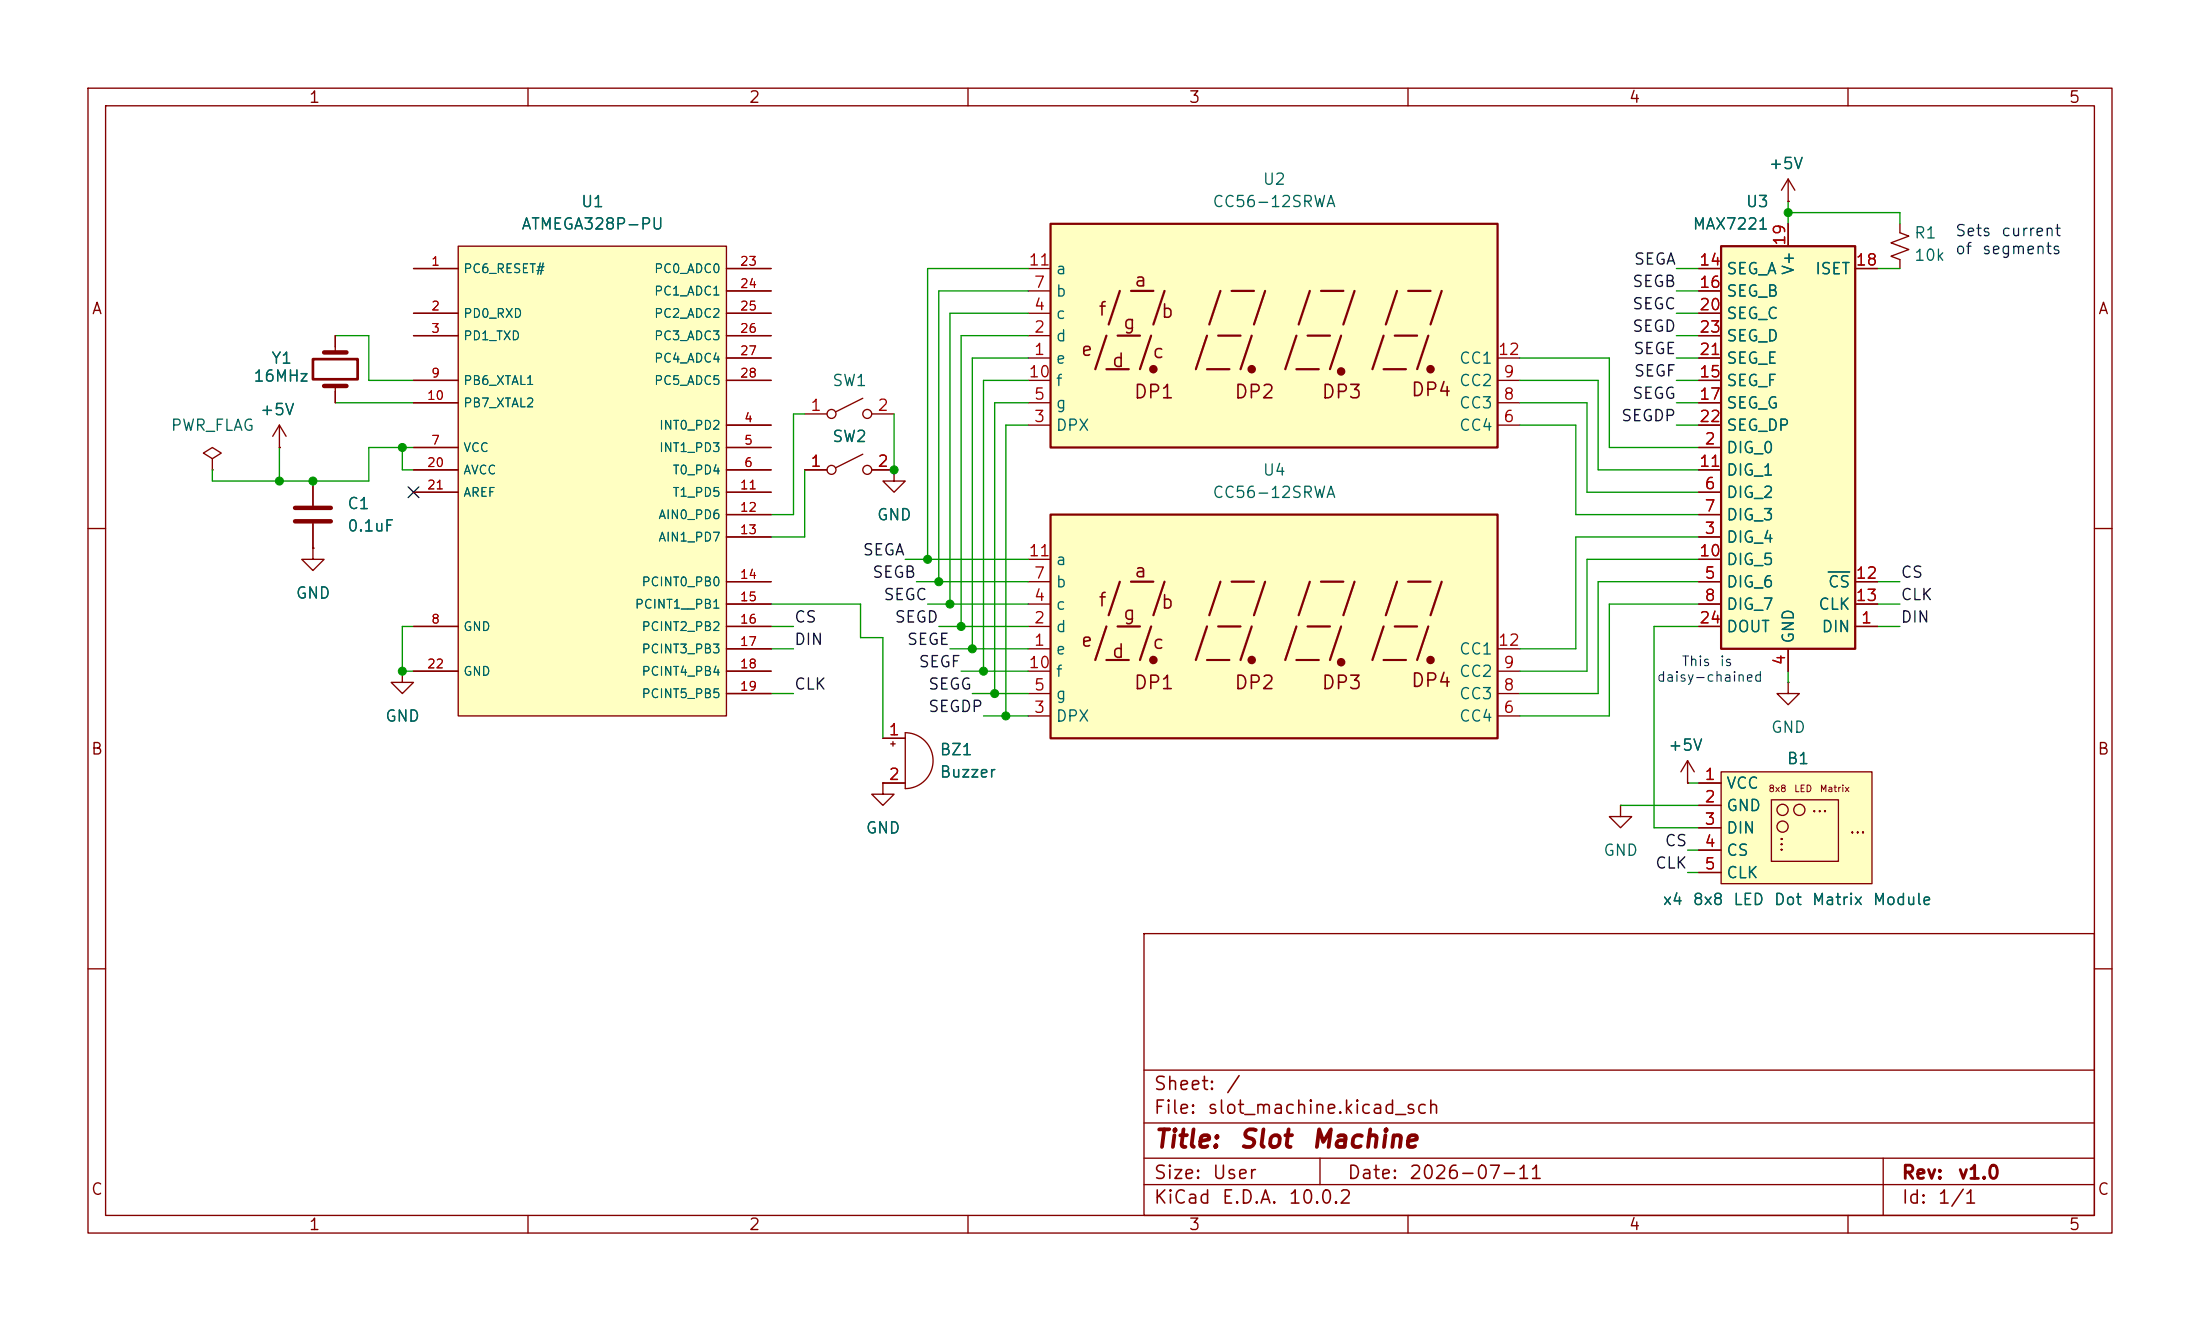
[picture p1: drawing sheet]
<svg xmlns="http://www.w3.org/2000/svg" width="250mm" height="150mm" viewBox="0 0 250 150" stroke-linecap="round" stroke-linejoin="round" font-family="sans-serif">
<g fill="none" stroke="#840000" stroke-width=".15">
<path d="M10 10h230v130h-230zM12 12h226v126h-226zM60 10v2M110 10v2M160 10v2M210 10v2M10 60h2M238 60h2M10 110h2M130 106h108v32h-108zM238 110h2M60 138v2"/>
<path d="M110 138v2M130 134.5h108M130 131.5h108M130 127.5h108M130 121.5h108M150 131.5v3M160 138v2M210 138v2M214 131.5v6.5"/>
</g>
<path d="M195.6 87.6h17.1v12.7h-17.1z" fill="#ffffc2"/>
<g fill="none" stroke="#840000" stroke-width=".15">
<path d="M193 88.9h2.6M193 91.5h2.6M193 94h2.6M193 96.5h2.6M193 99.1h2.6M195.6 87.6h17.1v12.7h-17.1zM201.3 90.8h7.6v7h-7.6z"/>
<circle cx="202.6" cy="93.9" r=".63"/>
<circle cx="202.6" cy="92" r=".63"/>
<circle cx="204.5" cy="92" r=".63"/>
</g>
<path d="M195.6 28h15.2v45.7h-15.2z" fill="#ffffc2"/>
<path d="M195.6 28h15.2v45.7h-15.2z" fill="none" stroke="#840000" stroke-width=".25"/>
<g fill="none" stroke="#840000" stroke-width=".15">
<path d="M193 30.5h2.6M193 33h2.6M193 35.6h2.6M193 38.1h2.6M203.2 22.9h.1M203.2 20.3v2.6M203.2 25.4v2.6M203.2 20.3l-.8 1.3M203.2 20.3l.8 1.3M210.8 30.5h2.6M215.9 25.4v1l1 .4-2 .8 2 .7-2 .8 1 .4v1M35.6 54.6v2.8"/>
<path d="M35.6 59.4v2.8M193 50.8h2.6M193 55.9h2.6M193 58.4h2.6M193 53.4h2.6M193 43.2h2.6M193 45.7h2.6M193 40.7h2.6M193 48.3h2.6M35.6 62.2v1.3h1.2l-1.2 1.3-1.3-1.3h1.3M35.6 62.2h.1M45.7 76.2v1.3h1.3l-1.3 1.3-1.3-1.3h1.3"/>
<path d="M45.7 76.2h.1M193 71.1h2.6M193 61h2.6M193 66.1h2.6M193 68.6h2.6M193 63.5h2.6M203.2 73.7v2.5M210.8 71.1h2.6M210.8 66.1h2.6M210.8 68.6h2.6M100.3 88.9v1.3h1.3l-1.3 1.3-1.2-1.3h1.2M100.3 88.9h.1"/>
</g>
<path d="M207.8 64.9h2.4" fill="none" stroke="#006464" stroke-width=".15"/>
<path d="M33.5 57.7h4.1M33.5 59.2h4.1" fill="none" stroke="#840000" stroke-width=".51"/>
<path d="M52.1 28h30.4v53.3h-30.4z" fill="#ffffc2"/>
<g fill="none" stroke="#840000" stroke-width=".15">
<path d="M47 30.5h5.1M47 35.6h5.1M47 38.1h5.1M52.1 28h30.4v53.3h-30.4zM82.5 30.5h5.1M82.5 35.6h5.1M82.5 38.1h5.1M82.5 33h5.1M24.1 52.1l1-.7-1-.6-1 .6 1 .7v1.3M24.1 53.4h.1M31.7 50.8h.1M31.7 48.3l-.7 1.2"/>
<path d="M31.7 48.3l.8 1.2M31.7 48.3v2.5M47 50.8h5.1M47 53.4h5.1M47 43.2h5.1M47 45.7h5.1M47 55.9h5.1M82.5 48.3h5.1M82.5 50.8h5.1M82.5 53.4h5.1M82.5 43.2h5.1M82.5 55.9h5.1"/>
<path d="M82.5 58.4h5.1M82.5 40.7h5.1M101.6 53.4v1.2h1.3l-1.3 1.3-1.3-1.3h1.3M101.6 53.4h.1M47 71.1h5.1M47 76.2h5.1M82.5 71.1h5.1M82.5 61h5.1M82.5 66.1h5.1M82.5 68.6h5.1M82.5 73.7h5.1M82.5 76.2h5.1"/>
<path d="M82.5 78.8h5.1M100.3 83.8h2.6M100.3 88.9h2.6M101.2 84.5h.5M101.5 84.2v.5M102.9 83.2a3.2 3.2 0 0 1 3.1 3.2 3.2 3.2 0 0 1-3.1 3.1z"/>
</g>
<path d="M119.4 25.4h50.8v25.4h-50.8z" fill="#ffffc2"/>
<g fill="none" stroke="#840000" stroke-width=".25">
<path d="M119.4 25.4h50.8v25.4h-50.8zM125.7 38.1l-1.2 3.8M127 38.1h2.5M127.3 33l-1.3 3.8M128.5 33h2.6M130.8 38.1l-1.3 3.8M132.3 33l-1.2 3.8M137.2 38.1l-1.3 3.8M138.4 38.1h2.6M138.7 33l-1.3 3.8M140 33h2.5M142.2 38.1l-1.2 3.8"/>
<path d="M143.8 33l-1.3 3.8M147.3 38.1l-1.3 3.8M148.6 38.1h2.5M148.8 33l-1.2 3.8M150.1 33h2.6M152.4 38.1l-1.3 3.8M153.9 33l-1.2 3.8M157.2 38.1l-1.2 3.8M158.5 38.1h2.5M158.7 33l-1.2 3.8M160 33h2.6M162.3 38.1l-1.3 3.8"/>
<path d="M163.8 33l-1.2 3.8M125.7 41.9h2.6M137.2 41.9h2.5M147.3 41.9h2.6M157.2 41.9h2.6"/>
</g>
<g fill="#840000" stroke="#840000" stroke-width=".25">
<circle cx="131.1" cy="41.9" r=".36"/>
<circle cx="142.2" cy="41.9" r=".36"/>
<circle cx="152.4" cy="42.2" r=".36"/>
<circle cx="162.6" cy="41.9" r=".36"/>
</g>
<path d="M116.8 38.1h2.6M116.8 35.6h2.6M116.8 33h2.6M116.8 30.5h2.6M116.8 40.7h2.6M116.8 48.3h2.6M116.8 45.7h2.6M116.8 43.2h2.6M170.2 40.7h2.5M170.2 48.3h2.5M170.2 45.7h2.5M170.2 43.2h2.5" fill="none" stroke="#840000" stroke-width=".15"/>
<path d="M119.4 58.4h50.8v25.4h-50.8z" fill="#ffffc2"/>
<g fill="none" stroke="#840000" stroke-width=".25">
<path d="M119.4 58.4h50.8v25.4h-50.8zM125.7 71.1l-1.2 3.8M125.7 74.9h2.6M127 71.1h2.5M127.3 66.1l-1.3 3.8M128.5 66.1h2.6M130.8 71.1l-1.3 3.8M132.3 66.1l-1.2 3.8M137.2 74.9h2.5M137.2 71.1l-1.3 3.8M138.4 71.1h2.6M138.7 66.1l-1.3 3.8"/>
<path d="M140 66.1h2.5M142.2 71.1l-1.2 3.8M143.8 66.1l-1.3 3.8M147.3 74.9h2.6M147.3 71.1l-1.3 3.8M148.6 71.1h2.5M148.8 66.1l-1.2 3.8M150.1 66.1h2.6M152.4 71.1l-1.3 3.8M153.9 66.1l-1.2 3.8M157.2 74.9h2.6M157.2 71.1l-1.2 3.8"/>
<path d="M158.5 71.1h2.5M158.7 66.1l-1.2 3.8M160 66.1h2.6M162.3 71.1l-1.3 3.8M163.8 66.1l-1.2 3.8"/>
</g>
<g fill="#840000" stroke="#840000" stroke-width=".25">
<circle cx="131.1" cy="74.9" r=".36"/>
<circle cx="142.2" cy="74.9" r=".36"/>
<circle cx="152.4" cy="75.2" r=".36"/>
<circle cx="162.6" cy="74.9" r=".36"/>
</g>
<g fill="none" stroke="#840000" stroke-width=".15">
<path d="M38.1 38.1v1.9M47 30.5h5.1M47 35.6h5.1M47 38.1h5.1M82.5 30.5h5.1M82.5 35.6h5.1M82.5 38.1h5.1M82.5 33h5.1M193 30.5h2.6M193 35.6h2.6M193 38.1h2.6M193 33h2.6"/>
<path d="M203.2 22.9h.1M203.2 25.4v2.6M210.8 30.5h2.6M31.7 50.8h.1M35.6 54.6v2.8M35.6 59.4v2.8M38.1 43.8v1.9M47 53.4h5.1M47 50.8h5.1M47 43.2h5.1M47 45.7h5.1M47 55.9h5.1"/>
<path d="M82.5 53.4h5.1M82.5 48.3h5.1M82.5 50.8h5.1M82.5 43.2h5.1M82.5 55.9h5.1M82.5 58.4h5.1M82.5 40.7h5.1M91.4 47h2.6M91.4 53.4h2.6M98 45.2l-3 1.5M98 51.6l-3 1.5M99.1 47h2.5"/>
<path d="M99.1 53.4h2.5M101.6 53.4h.1M193 53.4h2.6M193 48.3h2.6M193 50.8h2.6M193 43.2h2.6M193 45.7h2.6M193 55.9h2.6M193 58.4h2.6M193 40.7h2.6M35.6 62.2h.1M45.7 76.2h.1"/>
<path d="M47 71.1h5.1M47 76.2h5.1M82.5 73.7h5.1M82.5 71.1h5.1M82.5 68.6h5.1M82.5 78.8h5.1M82.5 66.1h5.1M82.5 76.2h5.1M82.5 61h5.1M116.8 73.7h2.6M116.8 71.1h2.6M116.8 68.6h2.6"/>
<path d="M116.8 78.8h2.6M116.8 66.1h2.6M116.8 76.2h2.6M116.8 63.5h2.6M170.2 73.7h2.5M170.2 78.8h2.5M170.2 76.2h2.5M193 71.1h2.6M193 68.6h2.6M193 66.1h2.6M193 63.5h2.6M193 61h2.6"/>
<path d="M203.2 77.5v1.3h1.3l-1.3 1.2-1.3-1.2h1.3M203.2 77.5h.1M203.2 73.7v2.5M210.8 71.1h2.6M210.8 68.6h2.6M210.8 66.1h2.6M100.3 88.9h.1M100.3 88.9h2.6M100.3 83.8h2.6M116.8 81.3h2.6M170.2 81.3h2.5M184.1 91.5v1.2h1.3l-1.3 1.3-1.2-1.3h1.2"/>
<path d="M184.1 91.5h.1M191.8 88.9h.1M191.8 86.4l-.8 1.2M191.8 86.4l.7 1.2M191.8 86.4v2.5M193 88.9h2.6M193 91.5h2.6M193 94h2.6M193 96.5h2.6M193 99.1h2.6"/>
<circle cx="94.5" cy="53.4" r=".51"/>
<circle cx="94.5" cy="47" r=".51"/>
<circle cx="98.6" cy="47" r=".51"/>
<circle cx="98.6" cy="53.4" r=".51"/>
</g>
<path d="M36.8 43.8h2.6M36.8 40h2.6" fill="none" stroke="#840000" stroke-width=".51"/>
<path d="M35.6 40.8h5v2.3h-5z" fill="none" stroke="#840000" stroke-width=".3"/>
<g fill="none" stroke="#009600" stroke-width=".15">
<path d="M38.1 38.1h3.8v5.1h5.1M116.8 35.6h-8.9v33M116.8 38.1h-7.6v33M116.8 30.5h-11.4v33M116.8 33h-10.1v33.1M190.5 35.6h2.5M190.5 38.1h2.5M190.5 30.5h2.5M190.5 33h2.5M203.2 22.9v2.5M203.2 24.1h12.7v1.3M213.4 30.5h2.5"/>
<path d="M31.7 50.8v3.8M38.1 45.7h8.9M45.7 50.8v2.6h1.3M47 50.8h-5.1v3.8h-17.8v-1.2M91.4 53.4v7.6h-3.8M91.4 47h-1.2v11.4h-2.6M101.6 47v6.4M116.8 45.7h-3.8v33.1M116.8 48.3h-2.5v33M116.8 43.2h-5v33M116.8 40.7h-6.3v33M172.7 45.7h7.6v10.2h12.7"/>
<path d="M172.7 40.7h10.2v10.1h10.1M172.7 43.2h8.9v10.2h11.4M172.7 48.3h6.4v10.1h13.9M190.5 45.7h2.5M190.5 48.3h2.5M190.5 43.2h2.5M190.5 40.7h2.5M47 71.1h-1.3v5.1h1.3M87.6 68.6h10.2v3.8h2.5v11.4M87.6 71.1h2.6M87.6 78.8h2.6M87.6 73.7h2.6"/>
<path d="M102.9 63.5h13.9M104.1 66.1h12.7M105.4 68.6h11.4M106.7 71.1h10.1M107.9 73.7h8.9M109.2 76.2h7.6M110.5 78.8h6.3M193 63.5h-12.7v12.7h-7.6M193 68.6h-10.1v12.7h-10.2M193 61h-13.9v12.7h-6.4M193 66.1h-11.4v12.7h-8.9M193 71.1h-5v22.9h5"/>
<path d="M203.2 76.2v1.3M213.4 68.6h2.5M213.4 66.1h2.5M213.4 71.1h2.5M111.8 81.3h5M184.1 91.5h8.9M191.8 96.5h1.2M191.8 88.9h1.2M191.8 99.1h1.2"/>
</g>
<path d="M46.4 55.3l1.2 1.2M47.6 55.3l-1.2 1.2" fill="none" stroke="#000084" stroke-width=".15"/>
<path d="M207.8 64.9h2.4" fill="none" stroke="#006464" stroke-width=".15"/>
<g fill="#009600" stroke="#009600" stroke-width=".11">
<circle cx="31.7" cy="54.6" r=".46"/>
<circle cx="35.6" cy="54.6" r=".46"/>
<circle cx="45.7" cy="76.2" r=".46"/>
<circle cx="45.7" cy="50.8" r=".46"/>
<circle cx="111.8" cy="76.2" r=".46"/>
<circle cx="110.5" cy="73.7" r=".46"/>
<circle cx="109.2" cy="71.1" r=".46"/>
<circle cx="113" cy="78.8" r=".46"/>
<circle cx="114.3" cy="81.3" r=".46"/>
<circle cx="203.2" cy="24.1" r=".46"/>
<circle cx="107.9" cy="68.6" r=".46"/>
<circle cx="106.7" cy="66.1" r=".46"/>
<circle cx="101.6" cy="53.4" r=".46"/>
<circle cx="105.4" cy="63.5" r=".46"/>
</g>
<g font-size="2" fill="#840000">
<text x="131" y="130.8">Title:</text>
<text x="140.7" y="130.8">Slot</text>
<text x="148.9" y="130.8">Machine</text>
</g>
<g font-size="1.5" fill="#840000">
<text x="128.8" y="32.9">a</text>
<text x="122.7" y="40.8">e</text>
<text x="124.7" y="36.2">f</text>
<text x="127.5" y="37.8">g</text>
<text x="130.8" y="41.1">c</text>
<text x="131.8" y="36.5">b</text>
<text x="126.2" y="42.1">d</text>
<text x="128.7" y="45.6">DP1</text>
<text x="140.2" y="45.6">DP2</text>
<text x="150.1" y="45.6">DP3</text>
<text x="160.2" y="45.4">DP4</text>
<text x="128.8" y="65.9">a</text>
<text x="124.7" y="69.3">f</text>
<text x="127.5" y="70.8">g</text>
<text x="131.8" y="69.5">b</text>
<text x="122.7" y="73.8">e</text>
<text x="126.2" y="75.1">d</text>
<text x="130.8" y="74.1">c</text>
<text x="128.7" y="78.6">DP1</text>
<text x="140.2" y="78.6">DP2</text>
<text x="150.1" y="78.6">DP3</text>
<text x="160.2" y="78.4">DP4</text>
<text x="131" y="124.2">Sheet:</text>
<text x="139.2" y="124.2">/</text>
<text x="131" y="126.9">File:</text>
<text x="137.1" y="126.9">slot_machine.kicad_sch</text>
<text x="131" y="137.1">KiCad</text>
<text x="131" y="134.3">Size:</text>
<text x="137.7" y="134.3">User</text>
<text x="138.7" y="137.1">E.D.A.</text>
<text x="146.3" y="137.1">10.0.2</text>
<text x="153" y="134.3">Date:</text>
<text x="160" y="134.3">2026-07-11</text>
<text x="216" y="134.3">Rev:</text>
<text x="216" y="137.1">Id:</text>
<text x="220.1" y="137.1">1/1</text>
<text x="222.4" y="134.3">v1.0</text>
</g>
<g font-size="1.3" fill="#840000">
<text x="35" y="12">1</text>
<text x="85" y="12">2</text>
<text x="135" y="12">3</text>
<text x="185" y="12">4</text>
<text x="235" y="12">5</text>
<text x="10.3" y="36">A</text>
<text x="238.3" y="36">A</text>
<text x="10.3" y="86">B</text>
<text x="238.3" y="86">B</text>
<text x="205.7" y="92.6">...</text>
<text x="210.1" y="95">...</text>
<text x="202.9" y="96.9" transform="rotate(-90 202.9 96.9)">...</text>
<text x="10.3" y="136">C</text>
<text x="238.3" y="136">C</text>
<text x="35" y="140">1</text>
<text x="85" y="140">2</text>
<text x="135" y="140">3</text>
<text x="185" y="140">4</text>
<text x="235" y="140">5</text>
</g>
<g font-size="1.3" fill="#006464">
<text x="65.9" y="23.8">U1</text>
<text x="137.7" y="23.8">CC56-12SRWA</text>
<text x="143.4" y="21.3">U2</text>
<text x="198.3" y="23.8">U3</text>
<text x="200.9" y="19.5">+5V</text>
<text x="59.2" y="26.4">ATMEGA328P-PU</text>
<text x="192.3" y="26.4">MAX7221</text>
<text x="217.4" y="27.4">R1</text>
<text x="217.4" y="29.9">10k</text>
<text x="119.9" y="34">b</text>
<text x="119.9" y="31.5">a</text>
<text x="196.1" y="31.5">SEG_A</text>
<text x="196.1" y="34">SEG_B</text>
<text x="204.2" y="31.3" transform="rotate(-90 204.2 31.3)">V+</text>
<text x="206.2" y="31.5">ISET</text>
<text x="30.7" y="41.6">Y1</text>
<text x="119.9" y="41.6">e</text>
<text x="119.9" y="39.1">d</text>
<text x="119.9" y="36.5">c</text>
<text x="165.7" y="41.6">CC1</text>
<text x="196.1" y="36.5">SEG_C</text>
<text x="196.1" y="41.6">SEG_E</text>
<text x="196.1" y="39.1">SEG_D</text>
<text x="28.7" y="43.7">16MHz</text>
<text x="29.5" y="47.5">+5V</text>
<text x="94.5" y="44.2">SW1</text>
<text x="119.9" y="46.7">g</text>
<text x="119.9" y="44.2">f</text>
<text x="165.7" y="46.7">CC3</text>
<text x="165.7" y="44.2">CC2</text>
<text x="196.1" y="44.2">SEG_F</text>
<text x="196.1" y="46.7">SEG_G</text>
<text x="19.3" y="49.2">PWR_FLAG</text>
<text x="94.5" y="50.5">SW2</text>
<text x="119.9" y="49.2">DPX</text>
<text x="165.7" y="49.2">CC4</text>
<text x="196.1" y="51.8">DIG_0</text>
<text x="196.1" y="49.2">SEG_DP</text>
<text x="39.4" y="58.1">C1</text>
<text x="99.6" y="59.4">GND</text>
<text x="137.7" y="56.9">CC56-12SRWA</text>
<text x="143.4" y="54.3">U4</text>
<text x="196.1" y="56.9">DIG_2</text>
<text x="196.1" y="59.4">DIG_3</text>
<text x="196.1" y="54.3">DIG_1</text>
<text x="39.4" y="60.7">0.1uF</text>
<text x="119.9" y="64.5">a</text>
<text x="196.1" y="61.9">DIG_4</text>
<text x="196.1" y="64.5">DIG_5</text>
<text x="33.5" y="68.3">GND</text>
<text x="119.9" y="69.6">c</text>
<text x="119.9" y="67">b</text>
<text x="196.1" y="67">DIG_6</text>
<text x="196.1" y="69.6">DIG_7</text>
<text x="206.5" y="69.6">CLK</text>
<text x="207.6" y="67">CS</text>
<text x="119.9" y="74.6">e</text>
<text x="119.9" y="72.1">d</text>
<text x="119.9" y="77.2">f</text>
<text x="165.7" y="77.2">CC2</text>
<text x="165.7" y="74.6">CC1</text>
<text x="196.1" y="72.1">DOUT</text>
<text x="204.2" y="73.2" transform="rotate(-90 204.2 73.2)">GND</text>
<text x="206.9" y="72.1">DIN</text>
<text x="43.7" y="82.3">GND</text>
<text x="119.9" y="82.3">DPX</text>
<text x="119.9" y="79.7">g</text>
<text x="165.7" y="82.3">CC4</text>
<text x="165.7" y="79.7">CC3</text>
<text x="201.2" y="83.5">GND</text>
<text x="106.7" y="86.1">BZ1</text>
<text x="106.7" y="88.6">Buzzer</text>
<text x="189.5" y="85.6">+5V</text>
<text x="196.1" y="89.9">VCC</text>
<text x="203" y="87.1">B1</text>
<text x="98.3" y="95">GND</text>
<text x="196.1" y="92.4">GND</text>
<text x="196.1" y="95">DIN</text>
<text x="182.1" y="97.5">GND</text>
<text x="196.1" y="97.5">CS</text>
<text x="196.1" y="100">CLK</text>
<text x="188.9" y="103.1">x4</text>
<text x="192.3" y="103.1">8x8</text>
<text x="196.9" y="103.1">LED</text>
<text x="201.5" y="103.1">Dot</text>
<text x="205.8" y="103.1">Matrix</text>
<text x="212.7" y="103.1">Module</text>
</g>
<g font-size="1.3" fill="#a90000">
<text x="203.2" y="28" transform="rotate(-90 203.2 28)">19</text>
<text x="116.8" y="30.5">11</text>
<text x="117.4" y="35.5">4</text>
<text x="117.4" y="33">7</text>
<text x="193" y="30.5">14</text>
<text x="193" y="33">16</text>
<text x="193" y="35.5">20</text>
<text x="210.8" y="30.5">18</text>
<text x="117.4" y="40.6">1</text>
<text x="117.4" y="38.1">2</text>
<text x="170.1" y="40.6">12</text>
<text x="193" y="40.6">21</text>
<text x="193" y="38.1">23</text>
<text x="92" y="47">1</text>
<text x="99.6" y="47">2</text>
<text x="116.8" y="43.2">10</text>
<text x="117.4" y="45.7">5</text>
<text x="170.7" y="45.7">8</text>
<text x="170.7" y="43.2">9</text>
<text x="193" y="43.2">15</text>
<text x="193" y="45.7">17</text>
<text x="92" y="53.3">1</text>
<text x="99.6" y="53.3">2</text>
<text x="117.4" y="48.2">3</text>
<text x="170.7" y="48.2">6</text>
<text x="193" y="53.3">11</text>
<text x="193" y="48.2">22</text>
<text x="193.6" y="50.8">2</text>
<text x="193.6" y="55.9">6</text>
<text x="193.6" y="58.4">7</text>
<text x="116.8" y="63.5">11</text>
<text x="193" y="63.5">10</text>
<text x="193.6" y="60.9">3</text>
<text x="117.4" y="71.1">2</text>
<text x="117.4" y="68.6">4</text>
<text x="117.4" y="66">7</text>
<text x="193" y="71.1">24</text>
<text x="193.6" y="66">5</text>
<text x="193.6" y="68.6">8</text>
<text x="210.8" y="66">12</text>
<text x="210.8" y="68.6">13</text>
<text x="211.4" y="71.1">1</text>
<text x="116.8" y="76.2">10</text>
<text x="117.4" y="73.6">1</text>
<text x="170.1" y="73.6">12</text>
<text x="170.7" y="76.2">9</text>
<text x="203.2" y="75.6" transform="rotate(-90 203.2 75.6)">4</text>
<text x="100.9" y="83.8">1</text>
<text x="117.4" y="81.3">3</text>
<text x="117.4" y="78.7">5</text>
<text x="170.7" y="81.3">6</text>
<text x="170.7" y="78.7">8</text>
<text x="100.9" y="88.9">2</text>
<text x="193.6" y="88.9">1</text>
<text x="193.6" y="91.4">2</text>
<text x="193.6" y="94">3</text>
<text x="193.6" y="96.5">4</text>
<text x="193.6" y="99">5</text>
</g>
<g font-size="1.3" fill="#0000c2">
<text x="222.1" y="27.1">Sets</text>
<text x="222.1" y="29.2">of</text>
<text x="225.1" y="29.2">segments</text>
<text x="227.3" y="27.1">current</text>
</g>
<g font-size="1.3" fill="#0f0f0f">
<text x="185.4" y="32.9">SEGB</text>
<text x="185.4" y="35.5">SEGC</text>
<text x="185.6" y="30.4">SEGA</text>
<text x="185.4" y="38">SEGD</text>
<text x="185.5" y="40.5">SEGE</text>
<text x="185.4" y="45.6">SEGG</text>
<text x="185.6" y="43.1">SEGF</text>
<text x="184.1" y="48.2">SEGDP</text>
<text x="97.9" y="63.4">SEGA</text>
<text x="99" y="65.9">SEGB</text>
<text x="215.9" y="65.9">CS</text>
<text x="90.2" y="71">CS</text>
<text x="100.3" y="68.5">SEGC</text>
<text x="101.6" y="71">SEGD</text>
<text x="215.9" y="71">DIN</text>
<text x="215.9" y="68.5">CLK</text>
<text x="90.2" y="73.6">DIN</text>
<text x="103" y="73.6">SEGE</text>
<text x="104.3" y="76.1">SEGF</text>
<text x="90.2" y="78.6">CLK</text>
<text x="105.4" y="81.2">SEGDP</text>
<text x="105.4" y="78.6">SEGG</text>
<text x="188" y="99">CLK</text>
<text x="189.1" y="96.4">CS</text>
</g>
<g font-size="1.1" fill="#0000c2">
<text x="188.2" y="77.7">daisy-chained</text>
<text x="191" y="75.9">This</text>
<text x="195.3" y="75.9">is</text>
</g>
<g font-size="1" fill="#a90000">
<text x="48.9" y="30.4">1</text>
<text x="48.9" y="35.5">2</text>
<text x="84" y="30.4">23</text>
<text x="84" y="33">24</text>
<text x="84" y="35.5">25</text>
<text x="48.9" y="38">3</text>
<text x="84" y="38">26</text>
<text x="84" y="40.6">27</text>
<text x="48.4" y="45.7">10</text>
<text x="48.9" y="43.1">9</text>
<text x="84" y="43.1">28</text>
<text x="48.4" y="53.3">20</text>
<text x="48.9" y="50.7">7</text>
<text x="84.5" y="48.2">4</text>
<text x="84.5" y="50.7">5</text>
<text x="84.5" y="53.3">6</text>
<text x="48.4" y="55.8">21</text>
<text x="84" y="55.8">11</text>
<text x="84" y="58.4">12</text>
<text x="84" y="60.9">13</text>
<text x="84" y="66">14</text>
<text x="48.9" y="71.1">8</text>
<text x="84" y="68.5">15</text>
<text x="84" y="71.1">16</text>
<text x="48.4" y="76.1">22</text>
<text x="84" y="73.6">17</text>
<text x="84" y="76.1">18</text>
<text x="84" y="78.7">19</text>
</g>
<g font-size="1" fill="#006464">
<text x="52.6" y="31.3">PC6_RESET#</text>
<text x="74.3" y="31.3">PC0_ADC0</text>
<text x="74.3" y="33.8">PC1_ADC1</text>
<text x="52.6" y="36.3">PD0_RXD</text>
<text x="52.6" y="38.9">PD1_TXD</text>
<text x="74.3" y="36.3">PC2_ADC2</text>
<text x="74.3" y="38.9">PC3_ADC3</text>
<text x="74.3" y="41.4">PC4_ADC4</text>
<text x="52.6" y="44">PB6_XTAL1</text>
<text x="52.6" y="46.5">PB7_XTAL2</text>
<text x="74.3" y="44">PC5_ADC5</text>
<text x="52.6" y="51.6">VCC</text>
<text x="74.8" y="49">INT0_PD2</text>
<text x="74.8" y="51.6">INT1_PD3</text>
<text x="52.6" y="54.1">AVCC</text>
<text x="52.6" y="56.7">AREF</text>
<text x="74.7" y="59.2">AIN0_PD6</text>
<text x="76.4" y="54.1">T0_PD4</text>
<text x="76.4" y="56.7">T1_PD5</text>
<text x="74.7" y="61.7">AIN1_PD7</text>
<text x="52.6" y="71.9">GND</text>
<text x="72.1" y="69.4">PCINT1__PB1</text>
<text x="72.8" y="66.8">PCINT0_PB0</text>
<text x="72.8" y="71.9">PCINT2_PB2</text>
<text x="52.6" y="77">GND</text>
<text x="72.8" y="74.4">PCINT3_PB3</text>
<text x="72.8" y="77">PCINT4_PB4</text>
<text x="72.8" y="79.5">PCINT5_PB5</text>
</g>
<g font-size=".8" fill="#840000">
<text x="200.9" y="90.1">8x8</text>
<text x="203.8" y="90.1">LED</text>
<text x="206.7" y="90.1">Matrix</text>
</g>
</svg>
